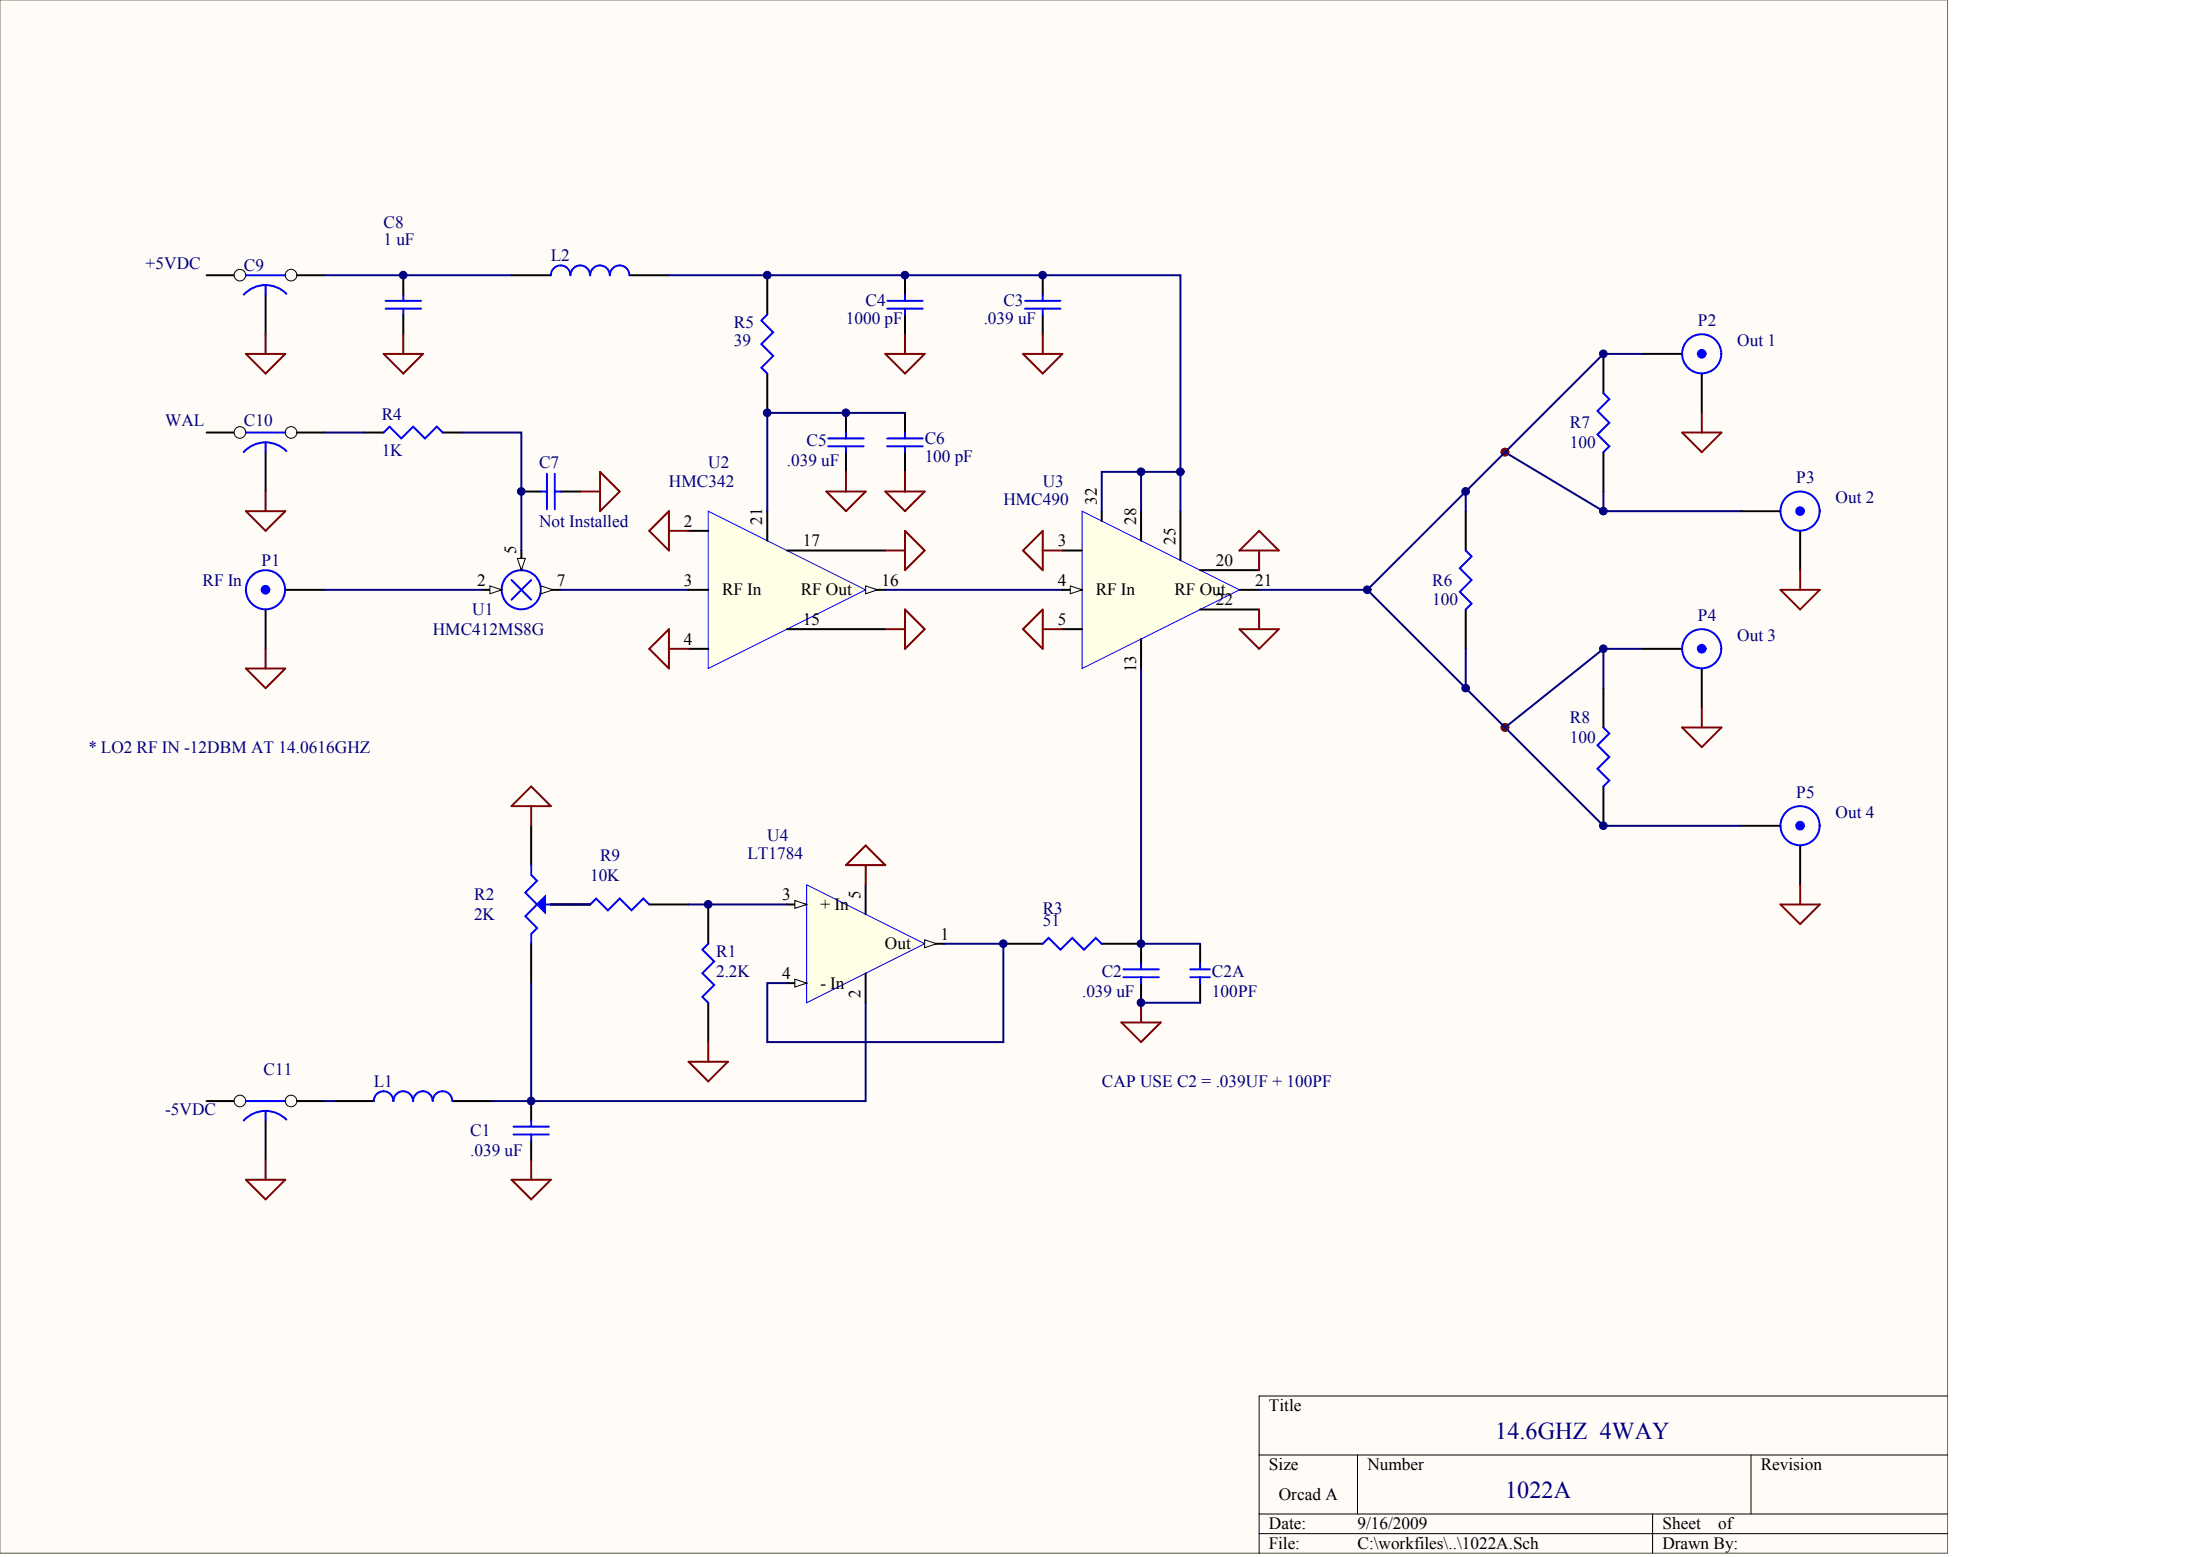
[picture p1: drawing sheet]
<svg xmlns="http://www.w3.org/2000/svg" width="840mm" height="594mm" viewBox="0 0 840 594" stroke-linecap="round" stroke-linejoin="round" font-family="sans-serif">
<path d="M0 0h743.3v592.6h-743.3z" fill="#fffcf8" stroke="#716f64" stroke-width=".38"/>
<path d="M743.3 532.7h-262.8v60M480.5 555.2h262.8M518.1 555.2v22.5M668.2 555.2v22.5M480.5 577.7h262.8M630.7 577.7v15M480.5 585.2h262.8" fill="none" stroke="#000" stroke-width=".38"/>
<g fill="#000080" stroke="#000080" stroke-width=".38">
<circle cx="574.4" cy="277.5" r="1.46"/>
<circle cx="574.4" cy="172.5" r="1.46"/>
</g>
<path d="M101.4 232.6v15M108.9 225.1h15M184 225.1h7.5" fill="none" stroke="#000" stroke-width=".75"/>
<circle cx="101.3" cy="225" r="1.46" fill="#00f" stroke="#00f" stroke-width=".75"/>
<g fill="none" stroke="#00f" stroke-width=".75">
<path d="M195.2 221.3l7.5 7.5M202.7 221.3l-7.5 7.5"/>
<circle cx="101.3" cy="225" r="7.5"/>
<circle cx="198.9" cy="225" r="7.5"/>
</g>
<path d="M187 223.6l4.5 1.5-4.5 1.5z" fill="#fffcf8" stroke="#000" stroke-width=".38"/>
<path d="M206.5 225.1h7.5" fill="none" stroke="#000" stroke-width=".75"/>
<path d="M206.5 223.6l4.5 1.5-4.5 1.5z" fill="#fffcf8" stroke="#000" stroke-width=".38"/>
<path d="M199 210.1v7.5" fill="none" stroke="#000" stroke-width=".75"/>
<path d="M197.5 213.1h3l-1.5 4.5z" fill="#fffcf8" stroke="#000" stroke-width=".38"/>
<path d="M221.5 187.5h7.5M229 180l7.5 7.5-7.5 7.5zM93.9 255.1h15l-7.5 7.5zM101.4 247.6v7.5" fill="none" stroke="#800000" stroke-width=".75"/>
<path d="M199 187.5h7.5M214 187.5h7.5" fill="none" stroke="#000" stroke-width=".75"/>
<path d="M206.5 187.5h2.2M208.7 180.8v13.5M211.7 187.5h2.3M211.7 180.8v13.5" fill="none" stroke="#00f" stroke-width=".75"/>
<path d="M214 225.1h48.8" fill="none" stroke="#000080" stroke-width=".75"/>
<path d="M270.3 195l60.1 30.1-60.1 30z" fill="#ffffe8" stroke="#00f" stroke-width=".38"/>
<path d="M262.8 202.6h7.5M262.8 225.1h7.5M330.4 225.1h7.5M262.8 247.6h7.5" fill="none" stroke="#000" stroke-width=".75"/>
<path d="M330.4 223.6l4.5 1.5-4.5 1.5z" fill="#fffcf8" stroke="#000" stroke-width=".38"/>
<path d="M78.8 165h15.1M292.8 195v11.3M300.3 210.1h37.6M300.3 240.1h37.6" fill="none" stroke="#000" stroke-width=".75"/>
<path d="M345.4 232.6l7.5 7.5-7.5 7.5zM247.8 247.6l7.5-7.5v15zM255.3 247.6h7.5M337.9 240.1h7.5" fill="none" stroke="#800000" stroke-width=".75"/>
<path d="M337.9 225.1h67.6" fill="none" stroke="#000080" stroke-width=".75"/>
<circle cx="91.6" cy="165" r="2.21" fill="#fffcf8" stroke="#000" stroke-width=".38"/>
<path d="M108.9 165h15" fill="none" stroke="#000" stroke-width=".75"/>
<circle cx="111.1" cy="165" r="2.21" fill="#fffcf8" stroke="#000" stroke-width=".38"/>
<path d="M78.8 105h15.1M322.9 157.5v7.5M345.4 157.5v7.5M101.4 172.5v15M322.9 172.5v7.5M345.4 172.5v7.5" fill="none" stroke="#000" stroke-width=".75"/>
<path d="M93.9 165h15M101.4 168.8a11.2 11.2 0 0 1 7.9 3.3M101.4 168.8a11.2 11.2 0 0 0-8.4 3.7M101.4 168.8v3.7M316.1 170.3h13.5M316.1 167.3h13.5M322.9 165v2.3M322.9 170.3v2.2M338.6 170.3h13.5M338.6 167.3h13.5M345.4 165v2.3M345.4 170.3v2.2" fill="none" stroke="#00f" stroke-width=".75"/>
<path d="M93.9 195h15l-7.5 7.6zM101.4 187.5v7.5M315.4 187.5h15l-7.5 7.5zM322.9 180v7.5M337.9 187.5h15l-7.5 7.5zM345.4 180v7.5" fill="none" stroke="#800000" stroke-width=".75"/>
<circle cx="91.6" cy="105" r="2.21" fill="#fffcf8" stroke="#000" stroke-width=".38"/>
<path d="M108.9 105h15" fill="none" stroke="#000" stroke-width=".75"/>
<circle cx="111.1" cy="105" r="2.21" fill="#fffcf8" stroke="#000" stroke-width=".38"/>
<path d="M101.4 112.5v15M153.9 105v7.5M195.2 105h15M240.3 105h15M292.8 105v15M153.9 120v7.5M292.8 142.5v15" fill="none" stroke="#000" stroke-width=".75"/>
<g fill="none" stroke="#00f" stroke-width=".75">
<path d="M93.9 105h15M101.4 108.8a11.2 11.2 0 0 1 7.9 3.3M101.4 108.8a11.2 11.2 0 0 0-8.4 3.6M101.4 108.8v3.7M147.2 117.8h13.5M147.2 114.8h13.5M153.9 112.5v2.3M153.9 117.8v2.2M217.7 105a3.7 3.7 0 0 0-3.7-3.7 3.7 3.7 0 0 0-3.8 3.7M225.2 105a3.7 3.7 0 0 0-3.7-3.7 3.7 3.7 0 0 0-3.8 3.7M232.7 105a3.7 3.7 0 0 0-3.7-3.7 3.7 3.7 0 0 0-3.7 3.7M240.2 105a3.7 3.7 0 0 0-3.7-3.7 3.7 3.7 0 0 0-3.7 3.7"/>
<path d="M292.8 120l-2.2 2.3 4.5 4.5-4.5 4.5 4.5 4.5-4.5 4.5 2.2 2.2"/>
</g>
<path d="M93.9 135h15l-7.5 7.5zM101.4 127.5v7.5M146.4 135h15l-7.5 7.5zM153.9 127.5v7.5" fill="none" stroke="#800000" stroke-width=".75"/>
<path d="M123.9 105h71.3" fill="none" stroke="#000080" stroke-width=".75"/>
<path d="M413 195l60 30.1-60 30z" fill="#ffffe8" stroke="#00f" stroke-width=".38"/>
<path d="M405.5 225.1h7.5" fill="none" stroke="#000" stroke-width=".75"/>
<path d="M408.5 223.6l4.5 1.5-4.5 1.5z" fill="#fffcf8" stroke="#000" stroke-width=".38"/>
<g fill="none" stroke="#000" stroke-width=".75">
<path d="M345.4 105v7.5M397.9 105v7.5M345.4 120v7.5M397.9 120v7.5M420.5 195v3.8M435.5 195v11.3M450.5 195v18.8M405.5 210.1h7.5M458 217.6h22.5M458 232.6h22.5M473 225.1h7.5M405.5 240.1h7.5"/>
<path d="M435.5 243.8v11.3"/>
</g>
<path d="M338.6 117.8h13.5M338.6 114.8h13.5M345.4 112.5v2.3M345.4 117.8v2.2M391.2 117.8h13.5M391.2 114.8h13.5M397.9 112.5v2.3M397.9 117.8v2.2" fill="none" stroke="#00f" stroke-width=".75"/>
<path d="M337.9 135h15l-7.5 7.5zM345.4 127.5v7.5M390.4 135h15.1l-7.6 7.5zM397.9 127.5v7.5" fill="none" stroke="#800000" stroke-width=".75"/>
<path d="M307.8 337.6l45.1 22.5-45.1 22.5z" fill="#ffffe8" stroke="#00f" stroke-width=".38"/>
<path d="M300.3 345.1h7.5" fill="none" stroke="#000" stroke-width=".75"/>
<path d="M303.3 343.6l4.5 1.5-4.5 1.5z" fill="#fffcf8" stroke="#000" stroke-width=".38"/>
<path d="M352.9 360.1h7.5" fill="none" stroke="#000" stroke-width=".75"/>
<path d="M352.9 358.6l4.5 1.5-4.5 1.5z" fill="#fffcf8" stroke="#000" stroke-width=".38"/>
<path d="M300.3 375.1h7.5" fill="none" stroke="#000" stroke-width=".75"/>
<path d="M303.3 373.6l4.5 1.5-4.5 1.5z" fill="#fffcf8" stroke="#000" stroke-width=".38"/>
<path d="M330.4 337.6v11.2M330.4 371.4v11.2M78.8 420.1h15.1" fill="none" stroke="#000" stroke-width=".75"/>
<circle cx="91.6" cy="420.1" r="2.21" fill="#fffcf8" stroke="#000" stroke-width=".38"/>
<path d="M108.9 420.1h15" fill="none" stroke="#000" stroke-width=".75"/>
<circle cx="111.1" cy="420.1" r="2.21" fill="#fffcf8" stroke="#000" stroke-width=".38"/>
<g fill="none" stroke="#000" stroke-width=".75">
<path d="M611.9 135v15M626.9 135h15.1M649.5 142.5v15M138.9 165h7.5M168.9 165h7.5M611.9 172.5v15M559.4 195v15.1M664.5 195h15M687 202.6v15M559.4 232.6v15M626.9 247.6h15.1M649.5 255.1v15"/>
<path d="M611.9 262.6v15M202.7 315.1v15M611.9 300.1v15M664.5 315.1h15M687 322.6v15M210.2 345.1h15.1M247.8 345.1h15M270.3 345.1v15M202.7 360.1v15M382.9 360.1h15M420.5 360.1h15v7.5M435.5 375.1v7.5"/>
<path d="M458 360.1v7.5M458 375.1v7.5M270.3 382.6v15M101.4 427.6v15M127.6 420.1h15.1M172.7 420.1h15M202.7 420.1v7.5M202.7 435.1v7.5"/>
</g>
<g fill="none" stroke="#00f" stroke-width=".75">
<path d="M611.9 150l2.3 2.3-4.5 4.5 4.5 4.5-4.5 4.5 4.5 4.5-2.3 2.2M146.4 165l2.3-2.2 4.5 4.5 4.5-4.5 4.5 4.5 4.5-4.5 2.2 2.2M559.4 210.1l2.2 2.2-4.5 4.5 4.5 4.5-4.5 4.5 4.5 4.5-2.2 2.3M611.9 277.6l2.3 2.2-4.5 4.5 4.5 4.5-4.5 4.5 4.5 4.5-2.3 2.3M202.7 330.1v3.7l2.3 2.3-4.5 4.5 4.5 4.5-4.5 4.5 4.5 4.5-2.3 2.3v3.7M205 345.1h5.2M225.3 345.1l2.2-2.3 4.5 4.5 4.5-4.5 4.5 4.5 4.5-4.5 2.3 2.3M270.3 360.1l-2.3 2.3 4.6 4.5-4.6 4.5 4.6 4.5-4.6 4.5 2.3 2.2M397.9 360.1l2.3-2.2 4.5 4.5 4.5-4.5 4.5 4.5 4.5-4.5 2.3 2.2M428.7 372.9h13.5M428.7 369.9h13.5M435.5 367.6v2.3"/>
<path d="M435.5 372.9v2.2M454.3 372.9h7.5M454.3 369.9h7.5M458 367.6v2.3M458 372.9v2.2M93.9 420.1h15M101.4 423.9a11.2 11.2 0 0 1 7.9 3.3M101.4 423.9a11.2 11.2 0 0 0-8.4 3.6M101.4 423.9v3.7M150.1 420.1a3.7 3.7 0 0 0-3.7-3.7 3.7 3.7 0 0 0-3.7 3.7M157.6 420.1a3.7 3.7 0 0 0-3.7-3.7 3.7 3.7 0 0 0-3.7 3.7M172.6 420.1a3.8 3.8 0 0 0-3.7-3.7 3.8 3.8 0 0 0-3.8 3.7 3.7 3.7 0 0 0-3.7-3.7 3.7 3.7 0 0 0-3.7 3.7"/>
<path d="M196 432.9h13.5M196 429.9h13.5M202.7 427.6v2.3M202.7 432.9v2.2"/>
<circle cx="649.4" cy="135" r="7.5"/>
<circle cx="687" cy="195" r="7.5"/>
<circle cx="649.4" cy="247.5" r="7.5"/>
<circle cx="687" cy="315" r="7.5"/>
</g>
<path d="M205 345.1l3-3v6z" fill="#00f" stroke="#00f" stroke-width=".75"/>
<g fill="none" stroke="#000080" stroke-width=".75">
<path d="M255.3 105h195.2v90M626.9 135h-15l-90.1 90.1h-41.3M345.4 157.5h-52.6v37.5M123.9 165h15M176.4 165h22.6v45.1M574.4 172.5l37.5 22.5v-7.5M435.5 180v15M450.5 180h-30v15M559.4 187.5v7.5M611.9 195h52.6M123.9 225.1h60.1M521.8 225.1l37.6 37.5v-15"/>
<path d="M435.5 255.1v105h22.5M611.9 247.6h15M559.4 262.6l52.5 52.5h52.6M611.9 262.6v-15l-37.5 30M210.2 345.1h15.1M262.8 345.1h37.5M202.7 375.1v45M360.4 360.1h22.5v37.5h-90.1v-22.5h7.5M330.4 382.6v37.5h-142.7M435.5 382.6h22.5M123.9 420.1h3.7"/>
</g>
<g fill="none" stroke="#800000" stroke-width=".75">
<path d="M649.5 157.5v7.5M642 165h15l-7.5 7.5zM247.8 202.6l7.5-7.6v15.1zM255.3 202.6h7.5M337.9 210.1h7.5M345.4 202.6l7.5 7.5-7.5 7.5zM390.4 210.1l7.5-7.5v15zM397.9 210.1h7.6M473 210.1l7.5-7.5 7.5 7.5zM480.5 210.1v7.5M687 217.6v7.5M480.5 232.6v7.5"/>
<path d="M679.5 225.1h15l-7.5 7.5zM390.4 240.1l7.5-7.5v15zM397.9 240.1h7.6M473 240.1h15l-7.5 7.5zM642 277.6h15l-7.5 7.5zM649.5 270.1v7.5M195.2 307.6l7.5-7.5 7.5 7.5zM202.7 307.6v7.5M322.9 330.1l7.5-7.5 7.5 7.5zM330.4 330.1v7.5M687 337.6v7.5M679.5 345.1h15l-7.5 7.5z"/>
<path d="M270.3 397.6v7.5M428 390.1h15l-7.5 7.5zM435.5 382.6v7.5M262.8 405.1h15l-7.5 7.5zM93.9 450.1h15l-7.5 7.5zM101.4 442.6v7.5M195.2 450.1h15l-7.5 7.5zM202.7 442.6v7.5"/>
</g>
<g fill="#00f" stroke="#00f" stroke-width=".75">
<circle cx="649.4" cy="135" r="1.46"/>
<circle cx="687" cy="195" r="1.46"/>
<circle cx="649.4" cy="247.5" r="1.46"/>
<circle cx="687" cy="315" r="1.46"/>
</g>
<g fill="#800000" stroke="#800000" stroke-width=".38">
<circle cx="574.4" cy="172.5" r="1.46"/>
<circle cx="574.4" cy="277.5" r="1.46"/>
</g>
<g fill="#000080" stroke="#000080" stroke-width=".38">
<circle cx="153.9" cy="105" r="1.46"/>
<circle cx="198.9" cy="187.5" r="1.46"/>
<circle cx="202.7" cy="420.1" r="1.46"/>
<circle cx="270.3" cy="345.1" r="1.46"/>
<circle cx="292.8" cy="157.5" r="1.46"/>
<circle cx="292.8" cy="105" r="1.46"/>
<circle cx="322.8" cy="157.5" r="1.46"/>
<circle cx="345.3" cy="105" r="1.46"/>
<circle cx="382.9" cy="360.1" r="1.46"/>
<circle cx="397.9" cy="105" r="1.46"/>
<circle cx="435.4" cy="382.6" r="1.46"/>
<circle cx="435.4" cy="360.1" r="1.46"/>
<circle cx="435.4" cy="180" r="1.46"/>
<circle cx="450.5" cy="180" r="1.46"/>
<circle cx="521.8" cy="225" r="1.46"/>
<circle cx="559.3" cy="262.5" r="1.46"/>
<circle cx="559.3" cy="187.5" r="1.46"/>
<circle cx="611.9" cy="315" r="1.46"/>
<circle cx="611.9" cy="247.5" r="1.46"/>
<circle cx="611.9" cy="195" r="1.46"/>
<circle cx="611.9" cy="135" r="1.46"/>
</g>
<g font-size="9.2" fill="#000080">
<text x="570.6" y="549.1">14.6GHZ 4WAY</text>
<text x="574.4" y="571.6">1022A</text>
</g>
<g font-size="6.6" fill="#000080">
<text x="146.4" y="86.9">C8</text>
<text x="146.4" y="93.6">1 uF</text>
<text x="210.2" y="99.7">L2</text>
<text x="55.6" y="102.7">+5VDC</text>
<text x="93.1" y="103.4">C9</text>
<text x="330.4" y="116.9">C4</text>
<text x="382.9" y="116.9">C3</text>
<text x="280.1" y="125.2">R5</text>
<text x="322.9" y="123.7">1000 pF</text>
<text x="375.4" y="123.7">.039 uF</text>
<text x="648" y="124.4">P2</text>
<text x="280.1" y="131.9">39</text>
<text x="663" y="131.9">Out 1</text>
<text x="145.7" y="160.4">R4</text>
<text x="63.1" y="162.7">WAL</text>
<text x="93.1" y="162.7">C10</text>
<text x="599.2" y="163.4">R7</text>
<text x="145.7" y="173.9">1K</text>
<text x="307.8" y="170.2">C5</text>
<text x="352.9" y="169.4">C6</text>
<text x="599.2" y="170.9">100</text>
<text x="205.7" y="178.4">C7</text>
<text x="270.3" y="178.4">U2</text>
<text x="300.3" y="177.7">.039 uF</text>
<text x="352.9" y="176.2">100 pF</text>
<text x="255.3" y="185.9">HMC342</text>
<text x="397.9" y="185.9">U3</text>
<text x="685.5" y="184.4">P3</text>
<text x="700.5" y="191.9">Out 2</text>
<text x="382.9" y="192.7">HMC490</text>
<text x="205.7" y="200.9">Not Installed</text>
<text x="99.9" y="215.9">P1</text>
<text x="77.3" y="223.4">RF In</text>
<text x="546.6" y="223.4">R6</text>
<text x="546.6" y="230.9">100</text>
<text x="180.2" y="234.7">U1</text>
<text x="648" y="236.9">P4</text>
<text x="165.2" y="242.2">HMC412MS8G</text>
<text x="663" y="244.4">Out 3</text>
<text x="599.2" y="276">R8</text>
<text x="33.8" y="287.2">* LO2 RF IN -12DBM AT 14.0616GHZ</text>
<text x="599.2" y="283.5">100</text>
<text x="685.5" y="304.5">P5</text>
<text x="700.5" y="312">Out 4</text>
<text x="292.8" y="321">U4</text>
<text x="229" y="328.5">R9</text>
<text x="285.3" y="327.7">LT1784</text>
<text x="225.3" y="336">10K</text>
<text x="181" y="343.5">R2</text>
<text x="181" y="351">2K</text>
<text x="397.9" y="348.7">R3</text>
<text x="397.9" y="353.2">51</text>
<text x="273.3" y="365.2">R1</text>
<text x="273.3" y="372.7">2.2K</text>
<text x="420.5" y="372.7">C2</text>
<text x="462.5" y="372.7">C2A</text>
<text x="413" y="380.2">.039 uF</text>
<text x="462.5" y="380.2">100PF</text>
<text x="100.6" y="410.2">C11</text>
<text x="142.7" y="414.7">L1</text>
<text x="420.5" y="414.7">CAP USE C2 = .039UF + 100PF</text>
<text x="63.1" y="425.3">-5VDC</text>
<text x="179.4" y="433.5">C1</text>
<text x="179.4" y="441">.039 uF</text>
</g>
<g font-size="6.6">
<text x="261" y="200.9">2</text>
<text x="306.3" y="208.4">17</text>
<text x="403.6" y="208.4">3</text>
<text x="464" y="215.9">20</text>
<text x="182.2" y="223.4">2</text>
<text x="212.5" y="223.4">7</text>
<text x="261" y="223.4">3</text>
<text x="275.6" y="227.2">RF In</text>
<text x="305.6" y="227.2">RF Out</text>
<text x="336.4" y="223.4">16</text>
<text x="403.6" y="223.4">4</text>
<text x="418.2" y="227.2">RF In</text>
<text x="448.2" y="227.2">RF Out</text>
<text x="479" y="223.4">21</text>
<text x="464" y="230.9">22</text>
<text x="306.3" y="238.4">15</text>
<text x="403.6" y="238.4">5</text>
<text x="261" y="245.9">4</text>
<text x="298.5" y="343.5">3</text>
<text x="313.1" y="347.2">+ In</text>
<text x="358.9" y="358.5">1</text>
<text x="337.7" y="362.2">Out</text>
<text x="298.5" y="373.5">4</text>
<text x="313.1" y="377.2">- In</text>
<text x="484.3" y="538.5">Title</text>
<text x="484.3" y="561">Size</text>
<text x="521.8" y="561">Number</text>
<text x="672" y="561">Revision</text>
<text x="488" y="572.3">Orcad A</text>
<text x="484.3" y="583.6">Date:</text>
<text x="518.1" y="583.6">9/16/2009</text>
<text x="634.5" y="583.6">Sheet</text>
<text x="655.7" y="583.6">of</text>
<text x="484.3" y="591.1">File:</text>
<text x="518.1" y="591.1">C:\workfiles\..\1022A.Sch</text>
<text x="634.5" y="591.1">Drawn By:</text>
</g>
<g font-size="6.5">
<text x="418.6" y="192.8" transform="rotate(-90 418.6 192.8)">32</text>
<text x="290.9" y="200.3" transform="rotate(-90 290.9 200.3)">21</text>
<text x="433.6" y="200.3" transform="rotate(-90 433.6 200.3)">28</text>
<text x="448.6" y="207.8" transform="rotate(-90 448.6 207.8)">25</text>
<text x="197.1" y="211.6" transform="rotate(-90 197.1 211.6)">5</text>
<text x="433.6" y="256.6" transform="rotate(-90 433.6 256.6)">13</text>
<text x="328.5" y="342.8" transform="rotate(-90 328.5 342.8)">5</text>
<text x="328.5" y="380.7" transform="rotate(-90 328.5 380.7)">2</text>
</g>
</svg>
